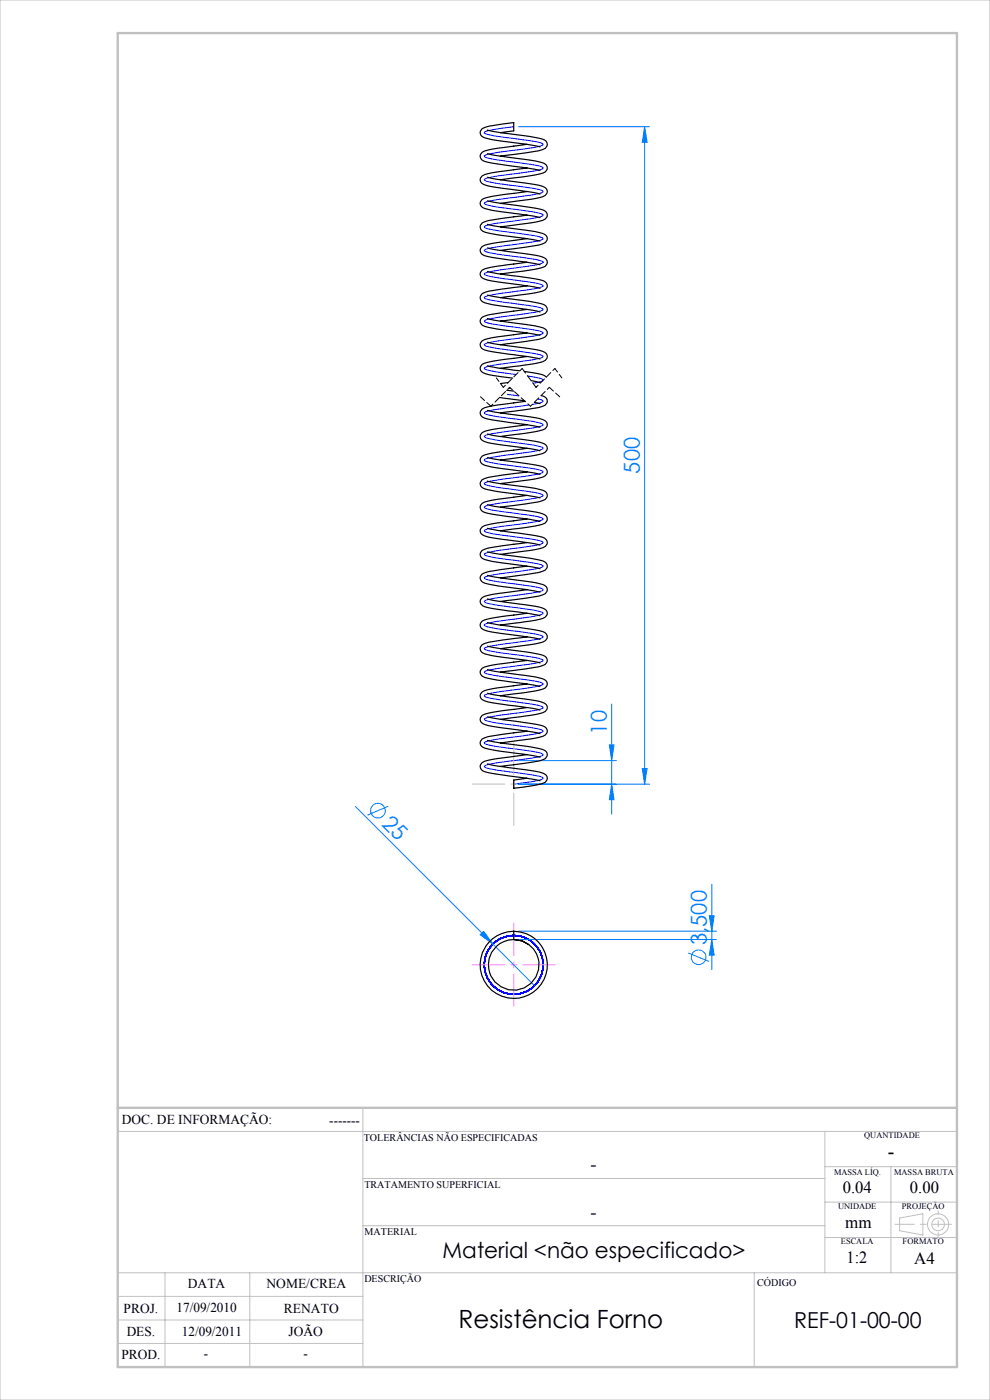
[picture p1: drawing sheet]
<svg xmlns="http://www.w3.org/2000/svg" width="210mm" height="297mm" viewBox="0 0 210 297" stroke-linecap="round" stroke-linejoin="round" font-family="sans-serif">
<g fill="none" stroke="#0080ff" stroke-width=".21">
<path d="M110 26.9h27.8M136.7 26.9l.6 3.3h-1.1zM136.7 26.9v139.5M129.3 158h.9l-.4 3.4zM129.8 149.4v23.3M75.4 171.1l29.2 29.2M82.4 171l-4.4 1.9M110 166.4h27.8M110 161.4h20.7M129.8 166.4l.4 3.2h-.9zM136.2 163.1h1.1l-.6 3.3zM101.8 198.3l.8-.7 2 2.7z"/>
<path d="M110 199.3h42M110 197.6h42M150.5 194.3h1l-.5 3.3zM151 199.3l.5 3.3h-1zM151 187.6v18.1M104.6 200.3l8.8 8.8M146 202.2l4.4 1.8"/>
<circle cx="80.2" cy="172" r="1.56"/>
<circle cx="148.2" cy="203.1" r="1.55"/>
</g>
<g fill="none" stroke="#c0c0c0" stroke-width=".21">
<path d="M0 0h210v297h-210zM77 235v55M25 240h178M77 250h98M175 240v30M175 255h28M175 247.5h28M189 247.5v22.5M190.8 258.4l5-.9v4.5l-5-.9zM25 275h52M25 270h178M35 270v20"/>
<path d="M53 270v20M77 260h98M160 270v20M175 262.5h28M25 285h52M25 280h52"/>
<circle cx="199" cy="259.7" r="1.34"/>
<circle cx="199" cy="259.7" r="2.25"/>
</g>
<g fill="none" stroke="#00f" stroke-width=".21">
<path d="M109 26.9l-4.6 .6a1.89 1.89 0 0 0-1.7 .7 23.7 23.7 0 0 0 7.1 1.3l3.4 .5a3.3 3.3 0 0 1 2 .6 3.1 3.1 0 0 1-1.9 .7l-2.2 .3a50.9 50.9 0 0 0-8.1 1.3l-.3 .2 .1 .1a29.5 29.5 0 0 0 7.3 1.3l3.4 .5a2.12 2.12 0 0 1 1.7 .7 11.1 11.1 0 0 1-4.4 1 42.4 42.4 0 0 0-7.9 1.3l-.2 .1a8.6 8.6 0 0 0 4 1l6.1 .8a4.9 4.9 0 0 1 2.4 .7l-.3 .3-.5 .2-3.9 .6a35.3 35.3 0 0 0-7.7 1.3l-.1 .2 .2 .1a43.8 43.8 0 0 0 7.9 1.3l3.1 .5 1.3 .5a2.36 2.36 0 0 1-1.8 .6l-3.3 .5a27.6 27.6 0 0 0-7.3 1.3v.2a27.9 27.9 0 0 0 7.1 1.3l3.4 .5a2.82 2.82 0 0 1 1.9 .7 9.1 9.1 0 0 1-4.2 .9l-1.3 .2a26.7 26.7 0 0 0-7 1.3 2.1 2.1 0 0 0 1.8 .6l3.2 .5a36.1 36.1 0 0 1 7.5 1.3v.2a28.5 28.5 0 0 1-7.1 1.3l-3.4 .5a2.94 2.94 0 0 0-2 .6 2.94 2.94 0 0 0 2 .7l2.2 .3a49.4 49.4 0 0 1 8.1 1.3l.2 .2a1.98 1.98 0 0 1-1.6 .6l-3.3 .5a37.4 37.4 0 0 0-7.5 1.3l-.1 .2a26.7 26.7 0 0 0 7 1.3l3.5 .5a3.6 3.6 0 0 1 2 .6 2.82 2.82 0 0 1-1.9 .7l-3.4 .5a27.9 27.9 0 0 0-7.1 1.2v.2a32.5 32.5 0 0 0 7.3 1.3l3.3 .5a2.36 2.36 0 0 1 1.8 .7l-1.3 .5-3.1 .4a43.8 43.8 0 0 0-7.9 1.4l-.2 .1 .1 .2a68.9 68.9 0 0 0 9.9 1.6l1.7 .3 .5 .2 .3 .3a26 26 0 0 1-7.3 1.3l-3.3 .5a2.63 2.63 0 0 0-1.9 .6 10.1 10.1 0 0 0 4.3 1l2.5 .3M111.9 79.8l1.1 .1a3.8 3.8 0 0 1 2.2 .7v.1M106.8 82.2h.1M107.6 83.7l2.5 .3M112.2 85.9l-7.4 1-1.5 .3-.4 .2-.2 .2 .1 .1a68.9 68.9 0 0 0 9.9 1.7l2.2 .4 .3 .4-.8 .3-1.6 .3-8.2 1.2a2.36 2.36 0 0 0-1.9 .6 11.3 11.3 0 0 0 4.3 1l6 .8 2 .5 .2 .2-.1 .1a32.2 32.2 0 0 1-7.5 1.3l-4.6 .8-.3 .4 .3 .1a61.6 61.6 0 0 0 9.3 1.5l2.4 .5 .4 .1 .1 .2-.1 .2a47.8 47.8 0 0 1-9 1.4l-2.7 .5-.5 .2-.2 .1 .1 .2a40.3 40.3 0 0 0 8.6 1.5l2.1 .3a1.99 1.99 0 0 1 1.7 .7 27.6 27.6 0 0 1-7 1.3l-4.3 .6-1 .3-.2 .2 .1 .2a85.8 85.8 0 0 0 11 1.7l1.2 .4 .2 .1v.2a39 39 0 0 1-8.6 1.5l-2.1 .3a2.12 2.12 0 0 0-1.8 .6l1.3 .5 3.2 .5a42.4 42.4 0 0 1 7.9 1.3l.1 .2-.1 .1a68.9 68.9 0 0 1-9.9 1.7l-1.7 .3-.7 .3v.2l2.4 .7 8.2 1.1a2.37 2.37 0 0 1 1.8 .6 10.6 10.6 0 0 1-4.3 1 45.2 45.2 0 0 0-8 1.3l-.2 .2 .1 .1a67 67 0 0 0 9.9 1.7l1.7 .3 .5 .1 .3 .4-.7 .3-1.7 .3-8.2 1.2-1.4 .3-.5 .3a10.7 10.7 0 0 0 4.3 1l6 .8 2 .5 .2 .2-.1 .1a31.3 31.3 0 0 1-7.4 1.3l-4.6 .8-.3 .2-.1 .2 .3 .1a49.4 49.4 0 0 0 8.1 1.3l2.1 .3a3.1 3.1 0 0 1 2 .7 8.2 8.2 0 0 1-4.1 1l-7 1-1.1 .3-.3 .1 .1 .2a40.3 40.3 0 0 0 8.6 1.5l2.1 .3a2.23 2.23 0 0 1 1.7 .7l-1.3 .4-10 1.5-1 .3-.2 .2 .1 .2a83.3 83.3 0 0 0 10.9 1.7l1.3 .4 .2 .3a32.5 32.5 0 0 1-7.4 1.3l-4.1 .6-.9 .4-.1 .1 1.3 .5 9.9 1.5 1.3 .5a2.52 2.52 0 0 1-1.8 .6l-8.2 1.2-1.7 .3-.7 .3v.2a26 26 0 0 0 7.2 1.3l4.2 .6 1 .5-.1 .2-1.1 .3-4.3 .7a23.6 23.6 0 0 0-7 1.2l.4 .4 2.3 .5 8.2 1.1a1.68 1.68 0 0 1 1.6 .7l-.7 .3-3.9 .6a37.4 37.4 0 0 0-7.8 1.4l-.1 .1 .2 .2a81 81 0 0 0 10 1.6 4.2 4.2 0 0 1 2.3 .7 1.89 1.89 0 0 1-1.7 .6l-4.5 .7M114.1 84.6l.7 .2 .4 .3a3.7 3.7 0 0 1-2.3 .7M115.1 80.8l-2.1 .5"/>
<circle cx="109" cy="204.7" r="6.2"/>
</g>
<path d="M104.1 86.2l-2.2-2M113.7 82.2l-2.9-4M118.7 84.2l-2.2-2" fill="none" stroke="#000" stroke-width=".21" stroke-dasharray="1.3 .6" stroke-dashoffset=".1"/>
<path d="M110.8 78.2l-4 4M117.7 78.2l-4 4M108.1 82.2l-4 4M116.5 82.2l-4 4" fill="none" stroke="#000" stroke-width=".21" stroke-dasharray="1.3 .6" stroke-dashoffset=".7"/>
<path d="M112.5 86.2l-4.4-4" fill="none" stroke="#000" stroke-width=".21" stroke-dasharray="1.3 .6" stroke-dashoffset=".5"/>
<path d="M106.8 82.2l-1.5-2M119.2 80.2l-1.5-2" fill="none" stroke="#000" stroke-width=".21" stroke-dasharray="1.3 .6" stroke-dashoffset=".3"/>
<path d="M201.8 259.7h-11.9" fill="none" stroke="#c0c0c0" stroke-width=".21" stroke-dasharray="15.2 1.3 1.3 1.3" stroke-dashoffset="11.2"/>
<path d="M199 256.9v5.4" fill="none" stroke="#c0c0c0" stroke-width=".21" stroke-dasharray="15.2 1.3 1.3 1.3" stroke-dashoffset="14.4"/>
<path d="M25 7h178v283h-178zM25 235h178" fill="none" stroke="#c0c0c0" stroke-width=".5"/>
<path d="M109 195.9v17.6M117.8 204.7h-17.6" fill="none" stroke="#ff80ff" stroke-width=".21" stroke-dasharray="15.2 1.3 1.3 1.3" stroke-dashoffset="8.3"/>
<path d="M109 157.5v17.6M117.8 166.3h-17.6" fill="none" stroke="#c0c0c0" stroke-width=".21" stroke-dasharray="15.2 1.3 1.3 1.3" stroke-dashoffset="8.3"/>
<g fill="#0080ff">
<path d="M101.8 198.3l.8-.7 2 2.7z"/>
<path d="M151 199.3l.5 3.3h-1zM150.5 194.3h1l-.5 3.3z"/>
<path d="M129.8 166.4l.4 3.2h-.9zM129.3 158h.9l-.4 3.4zM136.2 163.1h1.1l-.6 3.3zM136.7 26.9l.6 3.3h-1.1z"/>
</g>
<g fill="none" stroke="#000" stroke-width=".25">
<path d="M103.4 37.6l4.4 .8a36.4 36.4 0 0 1 7.7 1.3l.2 .2a1.05 1.05 0 0 1 .3 1.1 1.05 1.05 0 0 1-.9 .7l-2.8 .6-6.1 .8M103.4 32.6l4.4 .8a36.4 36.4 0 0 1 7.7 1.3l.2 .2a.96 .96 0 0 1 .3 1.1 3.1 3.1 0 0 1-2.4 1.1l-7.4 1M103.4 27.6l4.4 .8a36.4 36.4 0 0 1 7.7 1.3 1.07 1.07 0 0 1 .6 1.1 1.07 1.07 0 0 1-1 .9l-3.7 .8-5.2 .6M106.2 28.1l2.8-.3v-1.8l-1.3 .2a19.5 19.5 0 0 0-5.4 1.1l-.4 .5a1.13 1.13 0 0 0 .9 1.4l1.6 .4 6.9 .9 3.2 .6M111.8 35.6l-4.1 .6a16.5 16.5 0 0 0-5.4 1.1l-.4 .5a1.13 1.13 0 0 0 .9 1.4l1.6 .4 8 1.1 2.1 .5M111.8 30.6l-4.1 .6a16.5 16.5 0 0 0-5.4 1.1l-.4 .5a1.19 1.19 0 0 0 .9 1.5l11.7 1.9M103.4 57.6l4.4 .8a40.5 40.5 0 0 1 7.7 1.3l.2 .2a1.05 1.05 0 0 1 .3 1.1 1.05 1.05 0 0 1-.9 .7l-2.8 .6-6.1 .8M103.4 52.6l4.4 .8a36.4 36.4 0 0 1 7.7 1.3l.2 .2a.96 .96 0 0 1 .3 1.1 3.1 3.1 0 0 1-2.4 1.1l-7.4 1M103.4 47.6l4.4 .8a36.4 36.4 0 0 1 7.7 1.3 1.02 1.02 0 0 1 .5 1.3 3.1 3.1 0 0 1-2.4 1.1l-7.4 1M103.4 42.6l4.4 .8a44 44 0 0 1 7.7 1.3l.2 .2a1.08 1.08 0 0 1 .3 1.1 1.08 1.08 0 0 1-.9 .7l-2.8 .6-6.1 .8M111.8 55.6l-4.1 .6a17.6 17.6 0 0 0-5.4 1.1l-.4 .5a1.13 1.13 0 0 0 .9 1.4l1.6 .4 8 1.1 2.1 .5M111.8 50.6l-4.1 .6a16.5 16.5 0 0 0-5.4 1.1l-.4 .5a1.19 1.19 0 0 0 .9 1.5l11.7 1.9"/>
<path d="M111.8 45.6l-4.1 .6a19.5 19.5 0 0 0-5.4 1.1l-.4 .5a1.13 1.13 0 0 0 .9 1.4l2.7 .6 5.8 .7 3.2 .6M111.8 40.6l-4.1 .6a19.5 19.5 0 0 0-5.4 1.1l-.4 .5a1.13 1.13 0 0 0 .9 1.4l1.6 .4 8 1.1 2.1 .5M103.4 77.6l2.2 .5 4.7 .6M103.4 72.6l4.4 .8a36.4 36.4 0 0 1 7.7 1.3l.2 .2a1.05 1.05 0 0 1 .3 1.1 1.05 1.05 0 0 1-.9 .7l-2.8 .6-6.1 .8M103.4 67.6l4.4 .8a36.4 36.4 0 0 1 7.7 1.3l.2 .2a.96 .96 0 0 1 .3 1.1 3.1 3.1 0 0 1-2.4 1.1l-7.4 1M103.4 62.6l4.4 .8a36.4 36.4 0 0 1 7.7 1.3l.2 .2a1.05 1.05 0 0 1 .3 1.1 1.05 1.05 0 0 1-.9 .7l-3.7 .7-5.2 .7M111.2 78.8l2.4 .4a3.7 3.7 0 0 1 2.3 .8M111.8 75.6l-4.1 .6a19.5 19.5 0 0 0-5.4 1.1l-.4 .5a1.13 1.13 0 0 0 .9 1.4l1.6 .4 4.3 .6M111.8 70.6l-4.1 .6a16.5 16.5 0 0 0-5.4 1.1l-.4 .5a1.19 1.19 0 0 0 .9 1.5l11.7 1.9M111.8 65.6l-4.1 .6a19.5 19.5 0 0 0-5.4 1.1l-.4 .5a1.19 1.19 0 0 0 .9 1.4l2.7 .6 5.8 .8 3.2 .6M111.8 60.6l-4.1 .6a19.5 19.5 0 0 0-5.4 1.1l-.4 .5a1.13 1.13 0 0 0 .9 1.4l1.6 .4 8 1.1 2.1 .5M103.4 97.1l4.4 .7a44 44 0 0 1 7.7 1.4l.2 .1a1.08 1.08 0 0 1 .3 1.2 1.08 1.08 0 0 1-.9 .7l-2.8 .6-6.1 .8"/>
<path d="M103.4 92.1l4.4 .7a36.4 36.4 0 0 1 7.7 1.4l.2 .2a1.05 1.05 0 0 1 .3 1.1 1.05 1.05 0 0 1-.9 .7l-2.8 .6-6.1 .8M103.4 87.1l4.4 .7a36.4 36.4 0 0 1 7.7 1.4l.2 .2a.96 .96 0 0 1 .3 1 3.1 3.1 0 0 1-2.4 1.2l-7.4 1M106 84.3l5.2 .7M107.5 82.8l1.5 .2M107.8 81.2l-1.6 .2M108.2 82.3l-.3 .1M111.4 85.2l-4.8 .6a13.8 13.8 0 0 0-4.3 1l-.4 .4a1.19 1.19 0 0 0 .9 1.5l11.7 1.9M111.8 95.1l-4.1 .5a19.5 19.5 0 0 0-5.4 1.2l-.4 .5a1.13 1.13 0 0 0 .9 1.4l1.6 .4 8 1.1 2.1 .4M111.8 90.1l-4.1 .6a16.5 16.5 0 0 0-5.4 1.1l-.4 .4a1.13 1.13 0 0 0 .9 1.5l1.6 .4 8 1.1 2.1 .4M112.6 80.7l1.9 .5M113.3 85.4l1.2 .2M113.8 82.1h-.2"/>
<path d="M114.8 83.9a1.14 1.14 0 0 1 1.2 1 1.14 1.14 0 0 1-.9 1.3l-3.7 .7-5.2 .7M103.4 117.1l4.4 .7a36.4 36.4 0 0 1 7.7 1.4l.2 .1a1.05 1.05 0 0 1 .3 1.2 1.05 1.05 0 0 1-.9 .7l-3.7 .7-5.2 .7M103.4 112.1l4.4 .8a40.5 40.5 0 0 1 7.7 1.3l.2 .2a1.05 1.05 0 0 1 .3 1.1 1.05 1.05 0 0 1-.9 .7l-2.8 .6-6.1 .8M103.4 107.1l4.4 .7a36.4 36.4 0 0 1 7.7 1.4l.2 .2a.96 .96 0 0 1 .3 1.1 3.1 3.1 0 0 1-2.4 1.1l-7.4 1M103.4 102.1l4.4 .7a36.4 36.4 0 0 1 7.7 1.4 1.02 1.02 0 0 1 .5 1.2 3.1 3.1 0 0 1-2.4 1.2l-7.4 1M111.8 115.1l-4.1 .5a19.5 19.5 0 0 0-5.4 1.2l-.4 .5a1.13 1.13 0 0 0 .9 1.4l1.6 .4 8 1.1 2.1 .4M111.8 110.1l-4.1 .5a17.6 17.6 0 0 0-5.4 1.2l-.4 .5a1.13 1.13 0 0 0 .9 1.4l1.6 .4 8 1.1 2.1 .4M111.8 105.1l-4.1 .6a16.5 16.5 0 0 0-5.4 1.1l-.4 .4a1.19 1.19 0 0 0 .9 1.5l11.7 1.9M111.8 100.1l-4.1 .5a19.5 19.5 0 0 0-5.4 1.2l-.4 .5a1.13 1.13 0 0 0 .9 1.4l2.7 .6 5.8 .7 3.2 .6M103.4 137.1l4.4 .7a36.4 36.4 0 0 1 7.7 1.4 1.07 1.07 0 0 1 .6 1.1 1.07 1.07 0 0 1-1 .9l-3.7 .7-5.2 .7M103.4 132.1l4.4 .7a44 44 0 0 1 7.7 1.4l.2 .1a1.08 1.08 0 0 1 .3 1.2 1.08 1.08 0 0 1-.9 .7l-2.8 .6-6.1 .8M103.4 127.1l4.4 .7a36.4 36.4 0 0 1 7.7 1.4l.2 .2a1.05 1.05 0 0 1 .3 1.1 1.05 1.05 0 0 1-.9 .7l-2.8 .6-6.1 .8"/>
<path d="M103.4 122.1l4.4 .7a36.4 36.4 0 0 1 7.7 1.4l.2 .2a.96 .96 0 0 1 .3 1 3.1 3.1 0 0 1-2.4 1.2l-7.4 1M111.8 135.1l-4.1 .5a19.5 19.5 0 0 0-5.4 1.2l-.4 .5a1.13 1.13 0 0 0 .9 1.4l1.6 .4 6.9 .9 3.2 .6M111.8 130.1l-4.1 .5a19.5 19.5 0 0 0-5.4 1.2l-.4 .5a1.13 1.13 0 0 0 .9 1.4l1.6 .4 8 1.1 2.1 .4M111.8 125.1l-4.1 .6a16.5 16.5 0 0 0-5.4 1.1l-.4 .4a1.19 1.19 0 0 0 .9 1.5l11.7 1.9M111.8 120.1l-4.1 .5a19.5 19.5 0 0 0-5.4 1.2l-.4 .4a1.19 1.19 0 0 0 .9 1.5l2.7 .6 5.8 .7 3.2 .6M103.4 157.1l4.4 .7a36.4 36.4 0 0 1 7.7 1.4 1.02 1.02 0 0 1 .5 1.2 3.1 3.1 0 0 1-2.4 1.2l-7.4 1M103.4 152.1l4.4 .7a44 44 0 0 1 7.7 1.4l.2 .1a1.08 1.08 0 0 1 .3 1.2 1.08 1.08 0 0 1-.9 .7l-2.8 .6-6.1 .8M103.4 147.1l4.4 .7a36.4 36.4 0 0 1 7.7 1.4l.2 .2a1.05 1.05 0 0 1 .3 1.1 1.05 1.05 0 0 1-.9 .7l-2.8 .6-6.1 .8M103.4 142.1l4.4 .7a36.4 36.4 0 0 1 7.7 1.4l.2 .2a.96 .96 0 0 1 .3 1 3.1 3.1 0 0 1-2.4 1.2l-7.4 1M111.8 155.1l-4.1 .5a19.5 19.5 0 0 0-5.4 1.2l-.4 .5a1.13 1.13 0 0 0 .9 1.4l2.7 .6 5.8 .7 3.2 .6M111.8 150.1l-4.1 .5a19.5 19.5 0 0 0-5.4 1.2l-.4 .5a1.13 1.13 0 0 0 .9 1.4l1.6 .4 8 1.1 2.1 .4M111.8 145.1l-4.1 .6a16.5 16.5 0 0 0-5.4 1.1l-.4 .4a1.13 1.13 0 0 0 .9 1.5l1.6 .4 8 1.1 2.1 .4"/>
<path d="M111.8 140.1l-4.1 .5a16.5 16.5 0 0 0-5.4 1.2l-.4 .4a1.19 1.19 0 0 0 .9 1.5l2.7 .6 5.8 .7 3.2 .6M103.4 162.1l4.4 .7a36.4 36.4 0 0 1 7.7 1.4l.2 .2a.96 .96 0 0 1 .3 1 3.1 3.1 0 0 1-2.4 1.2l-4.6 .6v-1.7l2.8-.4M111.8 160.1l-4.1 .6a16.5 16.5 0 0 0-5.4 1.1l-.4 .4a1.19 1.19 0 0 0 .9 1.5l11.7 1.9M109 199.3l1.7 .3 1.4 .8M109 197.6v1.7"/>
<circle cx="109" cy="204.7" r="5.4"/>
<circle cx="109" cy="204.7" r="7.1"/>
</g>
<text font-size="5.3" x="97.3" y="281.7">Resistência Forno</text>
<g font-size="4.7" fill="#0080ff">
<text x="135.8" y="100.5" transform="rotate(-90 135.8 100.5)">500</text>
<text x="128.8" y="155.8" transform="rotate(-90 128.8 155.8)">10</text>
<text x="80.8" y="175" transform="rotate(45 80.8 175)">25</text>
<text x="149.9" y="200.5" transform="rotate(-90 149.9 200.5)">3,500</text>
</g>
<g font-size="4.7">
<text x="93.9" y="266.8">Material &lt;não especificado&gt;</text>
<text x="168.5" y="281.7">REF-01-00-00</text>
</g>
<text font-size="4.3" x="188.3" y="245.8">-</text>
<g font-size="4">
<text x="125.2" y="248.4">-</text>
<text x="125.2" y="258.6">-</text>
</g>
<g font-size="3.6">
<text x="178.8" y="253.1">0.04</text>
<text x="193" y="253.1">0.00</text>
<text x="179.3" y="260.6">mm</text>
<text x="179.6" y="267.9">1:2</text>
<text x="193.9" y="268.1">A4</text>
</g>
<g font-size="2.9">
<text x="25.9" y="238.4">DOC. DE INFORMAÇÃO:</text>
<text x="69.8" y="238.6">-------</text>
<text x="39.9" y="273.2">DATA</text>
<text x="56.5" y="273.2">NOME/CREA</text>
<text x="26.2" y="278.6">PROJ.</text>
<text x="37.4" y="278.2">17/09/2010</text>
<text x="60.2" y="278.6">RENATO</text>
<text x="26.9" y="283.4">DES.</text>
<text x="38.6" y="283.4">12/09/2011</text>
<text x="61.2" y="283.4">JOÃO</text>
<text x="25.7" y="288.3">PROD.</text>
<text x="43.3" y="288">-</text>
<text x="64.4" y="288">-</text>
</g>
<g font-size="2.2">
<text x="77.2" y="242.1">TOLERÂNCIAS NÃO ESPECIFICADAS</text>
<text x="77.3" y="251.9">TRATAMENTO SUPERFICIAL</text>
<text x="77.3" y="261.9">MATERIAL</text>
<text x="77.3" y="272.1">DESCRIÇÃO</text>
<text x="160.6" y="272.8">CÓDIGO</text>
</g>
<g font-size="1.8">
<text x="183.3" y="241.4">QUANTIDADE</text>
<text x="176.9" y="249.2">MASSA LÍQ.</text>
<text x="189.7" y="249.2">MASSA BRUTA</text>
<text x="177.8" y="256.5">UNIDADE</text>
<text x="191.3" y="256.5">PROJEÇÃO</text>
<text x="178.4" y="264">ESCALA</text>
<text x="191.5" y="264">FORMATO</text>
</g>
</svg>
